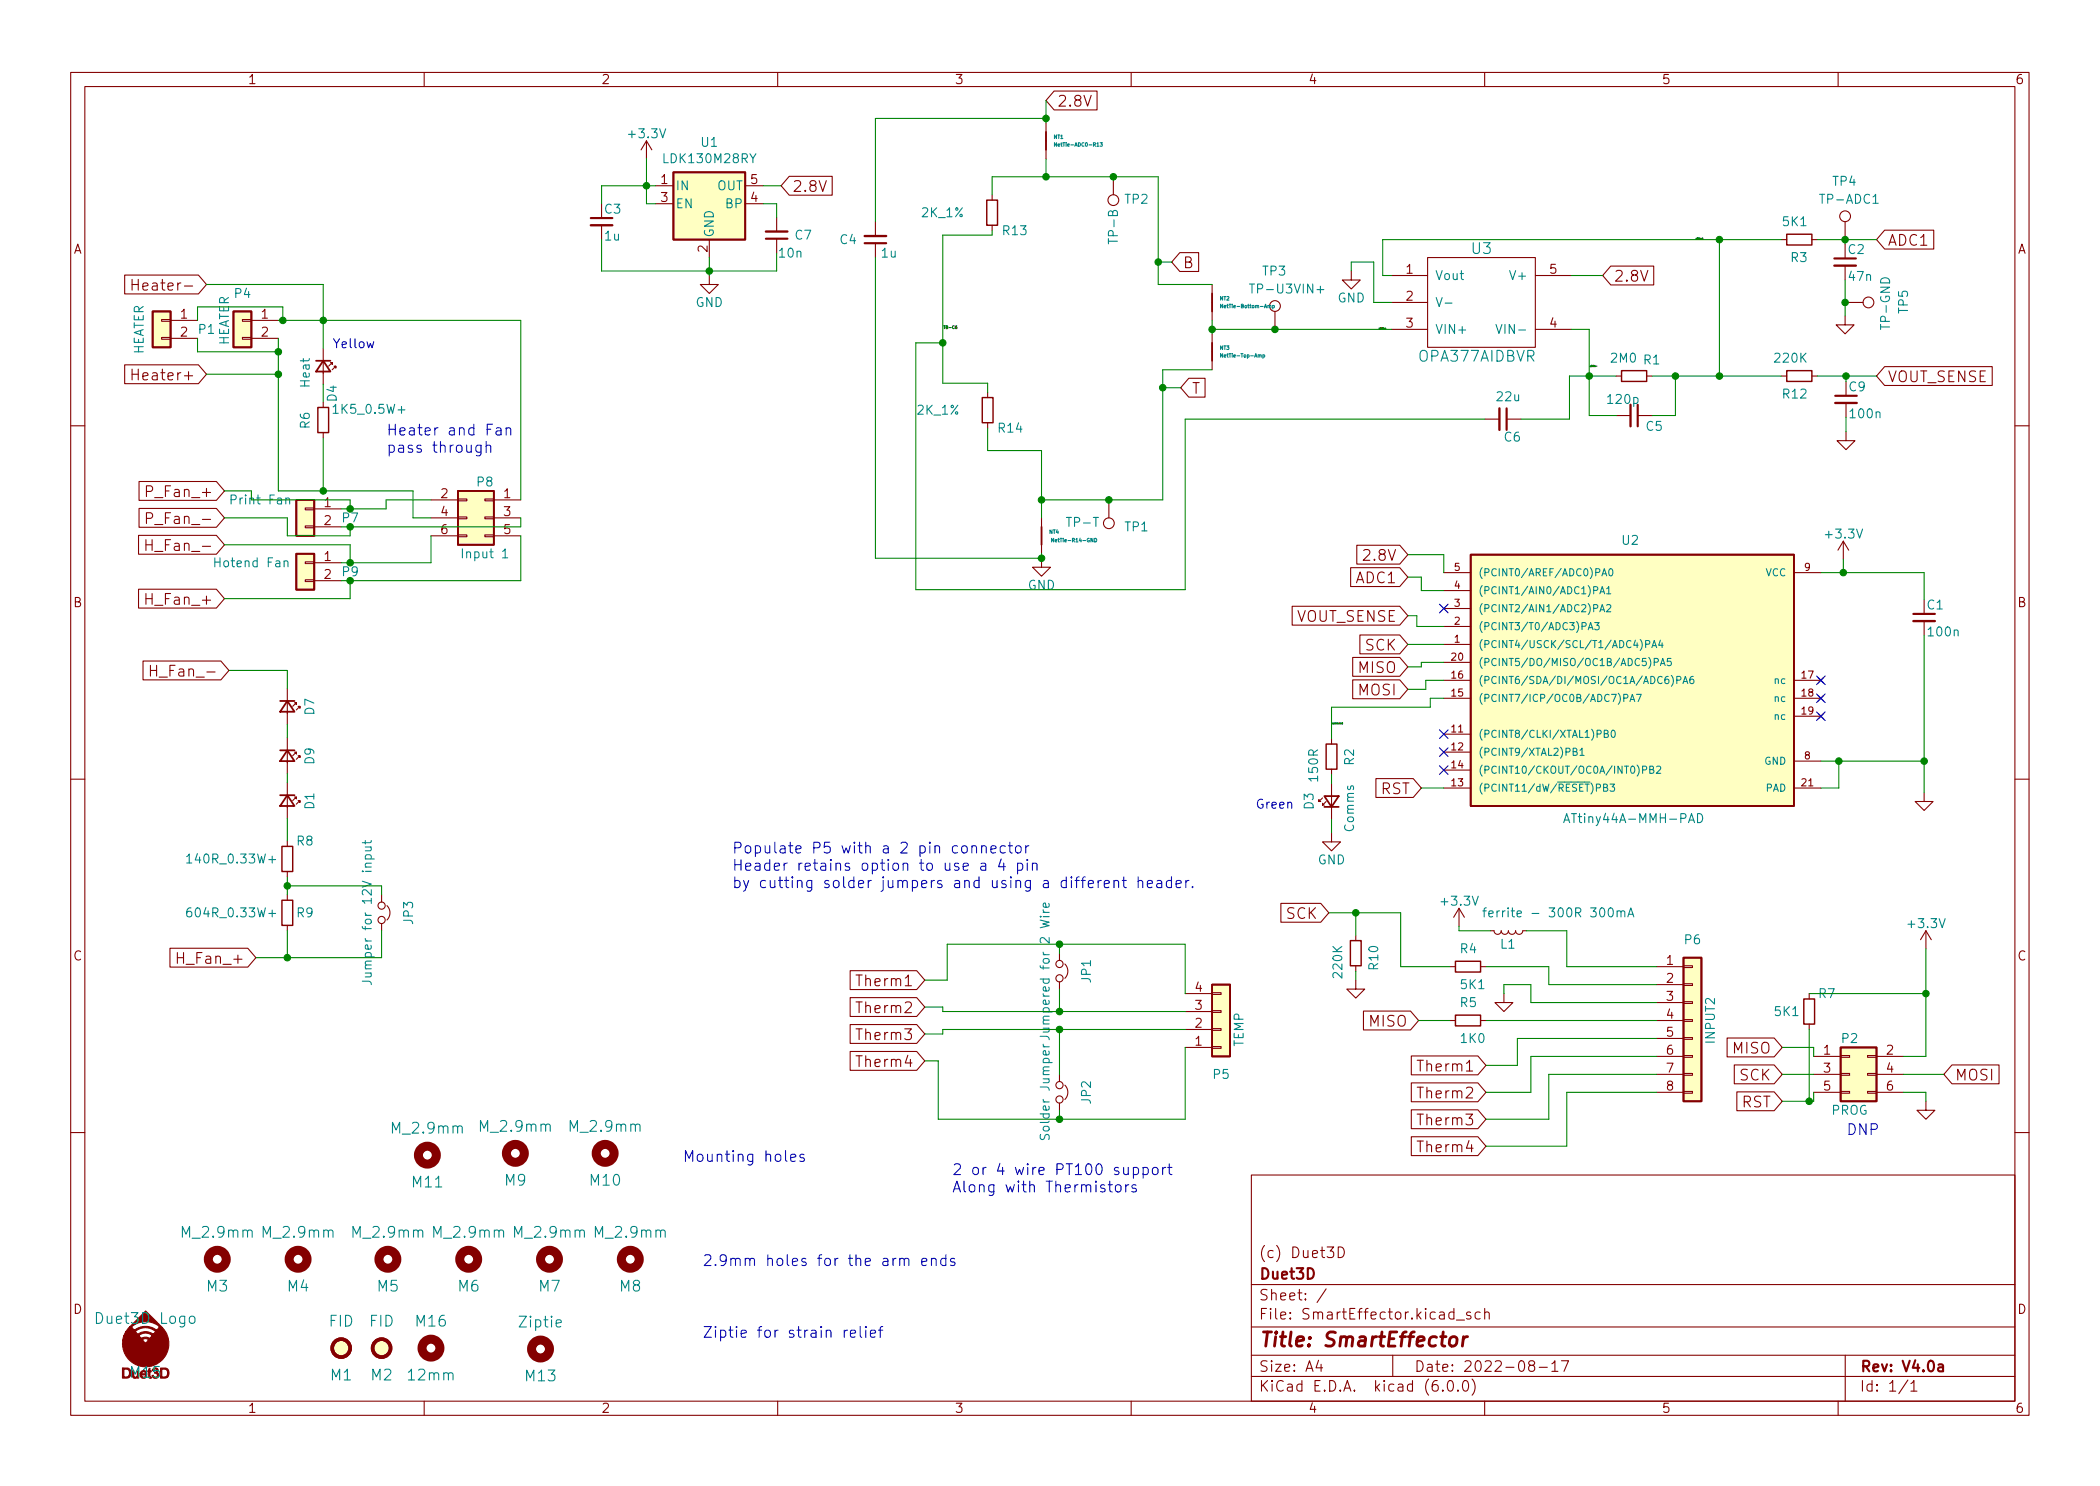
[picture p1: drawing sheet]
<svg xmlns="http://www.w3.org/2000/svg" width="297mm" height="210mm" viewBox="0 0 297 210" stroke-linecap="round" stroke-linejoin="round" font-family="sans-serif">
<g fill="none" stroke="#840000" stroke-width=".15">
<path d="M10 10.2h277v190.1h-277zM12 12.2h273v186.1h-273zM60 10.2v2M91.4 19.9l-.7 1.3M91.4 19.9v2.6M91.4 19.9l.8 1.3M110 10.2v2M148 17.4v5.1M149.1 12.9h6.1v2.7h-6.1l-1.1-1.4zM160 10.2v2M210 10.2v2M260 10.2v2"/>
<path d="M17.6 38.9h10.5l1.1 1.4-1.1 1.3h-10.5zM18.7 39.5v1.6M19.6 39.5v1.6M85.1 31.9v2M92.7 26.3h2.5M92.7 28.8h2.5M100.3 39v1.3h1.3l-1.3 1.2-1.2-1.2h1.2M100.3 33.9v2.5M105.4 26.3h2.5M105.4 28.8h2.5M109.9 30.7v2.1M109.9 33.8v2"/>
<path d="M111.6 24.9h6.1v2.7h-6.1l-1.1-1.3zM123.8 31.4v2M123.8 34.4v2M140.3 27.6v.7M140.3 31.9v.7M157.5 25v2.6M166.9 35.7h2.6v2.7h-2.6l-1.2-1.3zM191.1 38.3v1.3h1.3l-1.3 1.3-1.2-1.3h1.2M196.8 39h5.1M201.9 36.4h15.3v12.7h-15.3zM217.2 39h5M227.8 37.6h6.1v2.7h-6.1l-1.1-1.3z"/>
<path d="M252 33.9h.7M256.3 33.9h.7M261 31.4v2.5M261 37.6v2M266.6 32.6h6.9v2.6h-6.9l-1.2-1.3zM17.6 51.6h10.5l1.1 1.4-1.1 1.3h-10.5zM18.7 52.2v1.6M18.7 40.3h.9M18.7 53h.9M22.9 47.7h1.2v.3h-1.2zM22.9 45.2h1.2v.3h-1.2zM24.1 45.3h3.8"/>
<path d="M24.1 47.9h3.8M34.3 47.7h1.3v.3h-1.3zM34.3 45.2h1.3v.3h-1.3zM35.6 45.3h3.8M35.6 47.9h3.8M45.7 49.3v5.1M45.7 56.9v.8M46.7 51.3h.3v.3v-.3l-.5 .5M47.2 51.8h.3v.3v-.3l-.5 .5M139.7 55.5v.8M139.7 59.8v.8M168.1 53.5h2.4v2.7h-2.4l-1.1-1.3z"/>
<path d="M171.4 40.3v5M171.4 47.2v5.1M180.3 44.1v2.5M196.8 42.8h5.1M196.8 46.6h5.1M210.1 59.3h2M213.1 59.3h2M217.2 46.6h5M228.6 53.2h.8M228.6 58.8h2M231.6 58.8h2.1M232.9 53.2h.8"/>
<path d="M252 53.2h.7M256.3 53.2h.7M261 44.7v1.3h1.3l-1.3 1.2-1.3-1.2h1.3M261 42.8h2.5M261.1 57v2M266.6 51.9h15.2v2.6h-15.2l-1.2-1.3zM10 60.2h2M19.6 75.7h11l1.1 1.4-1.1 1.3h-11zM19.7 71.9h10.9l1.1 1.4-1.1 1.3h-10.9zM19.7 68.1h10.9l1.1 1.4-1.1 1.3h-10.9zM20.6 76.4v1.5M20.6 77.1h.9"/>
<path d="M20.7 73.3h.6a.41 .41 0 0 0 .3-.4 .41 .41 0 0 0-.3-.4h-.6v1.6M20.7 69.5h.6a.41 .41 0 0 0 .3-.4 .41 .41 0 0 0-.3-.4h-.6v1.6M43.2 74.4h1.2v.3h-1.2zM43.2 71.9h1.2v.2h-1.2zM43.2 79.5h1.2v.3h-1.2zM44.4 72h3.9M44.4 74.5h3.9M44.4 79.6h3.9M45.7 61.2v.8M61 70.7h3.8M61 73.3h3.8M61 75.8h3.8"/>
<path d="M64.8 75.7h1.2v.2h-1.2zM64.8 73.1h1.2v.3h-1.2zM64.8 70.6h1.2v.3h-1.2zM68.6 75.7h1.2v.2h-1.2zM68.6 73.1h1.2v.3h-1.2zM68.6 70.6h1.2v.3h-1.2zM69.8 70.7h3.9M69.8 73.3h3.9M69.8 75.8h3.9M147.3 79v1.3h1.3l-1.3 1.2-1.3-1.2h1.3M147.3 73.3v5.1M156.8 70.7v2.6"/>
<path d="M191.9 77.1h6.1l1.1 1.4-1.1 1.3h-6.1zM260.7 76.6l-.7 1.2M260.7 76.6v2.5M260.7 76.6l.8 1.2M261.1 61.1v1.3h1.3l-1.3 1.2-1.3-1.2h1.3M285 60.2h2M19.6 83.4h11l1.1 1.3-1.1 1.3h-11zM20.2 93.5h11l1.2 1.4-1.2 1.3h-11zM20.6 84v1.5M20.6 84.7h.9M21.3 94.1v1.6M21.3 94.9h.8"/>
<path d="M40.6 97.4v5.1M41.7 99.4h.2v.3v-.3l-.5 .5M42.2 99.9h.2v.3v-.3l-.5 .6M43.2 82h1.2v.3h-1.2zM44.4 82.2h3.9M182.8 85.8h15.2l1.1 1.3-1.1 1.4h-15.2zM191 80.3h7l1.1 1.4-1.1 1.3h-7zM191.3 96.2h6.7l1.1 1.3-1.1 1.4h-6.7zM191.3 93h6.7l1.1 1.4-1.1 1.3h-6.7zM192.4 89.8h5.6l1.1 1.4-1.1 1.3h-5.6zM204.2 91.2h3.8M204.2 98.8h3.8"/>
<path d="M204.2 96.3h3.8M204.2 88.6h3.8M204.2 93.7h3.8M204.2 86.1h3.8M204.2 83.6h3.8M204.2 81h3.8M253.7 98.8h3.9M253.7 96.3h3.9M253.7 81h3.9M257.2 95.9l.7 .7M257.2 98.4l.7 .8M257.9 95.9l-.7 .7"/>
<path d="M257.9 98.4l-.7 .8M272.2 87.9v2M10 110.2h2M40.6 104.4v5.1M40.6 110.7v5.1M40.6 119v.8M41.7 112.8h.2v.2v-.2l-.5 .5M41.7 106.4h.2v.3v-.3l-.5 .5M42.2 113.3h.2v.2v-.2l-.5 .5M42.2 106.9h.2v.3v-.3l-.5 .5M187.1 112.9l-.5 .5v-.2v.2h.2M187.6 113.4l-.5 .5v-.2v.2h.2"/>
<path d="M188.3 117.9v1.2h1.3l-1.3 1.3-1.2-1.3h1.2M188.3 104.5v.8M188.3 108.8v.8M188.3 110.9v5M194.6 110.2h5.3l1.1 1.3-1.1 1.3h-5.3zM204.2 111.5h3.8M204.2 103.9h3.8M204.2 106.4h3.8M204.2 109h3.8M253.7 111.5h3.9M253.7 101.3h3.9M253.7 107.7h3.9"/>
<path d="M257.2 101l.7 .7M257.9 101l-.7 .7M272.2 112.1v1.3h1.2l-1.2 1.3-1.3-1.3h1.3M285 110.2h2M24 134.2h11.1l1.1 1.3-1.1 1.3h-11.1zM25.1 134.8v1.5M25.1 135.5h.9M40.6 123.3v.8M40.6 126.6v.8M40.6 130.9v.8M54 126.6v1M54 130.7v1"/>
<path d="M54.7 128.1a1.44 1.44 0 0 1 0 2.1M120.3 137.3h9.4l1.1 1.4-1.1 1.3h-9.4zM149.9 134.9v1M149.9 138.9v1M150.6 136.4a1.44 1.44 0 0 1 0 2M181.2 127.8h5.6l1.2 1.4-1.2 1.3h-5.6zM191.8 138.7v1.2h1.2l-1.2 1.3-1.3-1.3h1.3M191.8 132.3v.8M191.8 136.6v.8M205.1 136.8h.8M206.4 128.5l-.8 1.3M206.4 128.5v2.6"/>
<path d="M206.4 128.5l.7 1.3M209.4 136.8h.8M210.8 131.7h.5a.51 .51 0 0 0 .5 .5 .51 .51 0 0 0 .5-.5 .51 .51 0 0 0 .6 .5 .51 .51 0 0 0 .5-.5 .51 .51 0 0 0 .5 .5 .51 .51 0 0 0 .5-.5 .51 .51 0 0 0 .5 .5 .51 .51 0 0 0 .5-.5h.5M234.3 136.8h3.8M234.3 139.3h3.8M238.1 139.2h1.3v.2h-1.3zM238.1 136.6h1.3v.3h-1.3zM272.4 131.7l-.7 1.3M272.4 131.7v2.5M272.4 131.7l.8 1.3M120.3 148.8h9.4l1.1 1.3-1.1 1.3h-9.4zM120.3 141.2h9.4l1.1 1.3-1.1 1.3h-9.4z"/>
<path d="M120.3 145h9.4l1.1 1.3-1.1 1.3h-9.4zM149.9 152v1M149.9 156.1v1M150.6 153.5a1.44 1.44 0 0 1 0 2.1M167.6 148.2h3.8M167.6 145.7h3.8M167.6 143.1h3.8M167.6 140.6h3.8M171.4 140.5h1.3v.2h-1.3zM171.4 143h1.3v.3h-1.3zM171.4 145.5h1.3v.3h-1.3zM171.4 148.1h1.3v.2h-1.3z"/>
<path d="M192.9 143.1h6.6l1.2 1.3-1.2 1.3h-6.6zM199.6 153.2h9.4l1.2 1.4-1.2 1.3h-9.4zM199.6 149.4h9.4l1.2 1.3-1.2 1.4h-9.4zM199.6 157h9.4l1.2 1.4-1.2 1.3h-9.4zM205.1 144.4h.8M209.4 144.4h.8M212.7 140.6v1.3h1.3l-1.3 1.2-1.2-1.2h1.2M234.3 144.4h3.8M234.3 149.5h3.8M234.3 152h3.8M234.3 154.6h3.8M234.3 141.9h3.8"/>
<path d="M234.3 146.9h3.8M238.1 154.4h1.3v.3h-1.3zM238.1 151.9h1.3v.2h-1.3zM238.1 149.3h1.3v.3h-1.3zM238.1 146.8h1.3v.3h-1.3zM238.1 144.3h1.3v.2h-1.3zM238.1 141.7h1.3v.3h-1.3zM244.3 146.9h6.7l1.1 1.3-1.1 1.3h-6.7zM245.3 150.7h5.7l1.1 1.3-1.1 1.3h-5.7zM245.7 154.5h5.3l1.1 1.3-1.1 1.4h-5.3zM255.9 140.6v.7M255.9 144.9v.8"/>
<path d="M256.5 149.5h3.8M256.5 152h3.8M256.5 154.6h3.8M260.3 154.4h1.3v.3h-1.3zM260.3 151.9h1.3v.2h-1.3zM260.3 149.3h1.3v.3h-1.3zM264.2 154.4h1.2v.3h-1.2zM264.2 151.9h1.2v.2h-1.2zM264.2 149.3h1.2v.3h-1.2zM265.4 149.5h3.8M265.4 152h3.8M265.4 154.6h3.8"/>
<path d="M272.4 155.8v1.3h1.3l-1.3 1.3-1.3-1.3h1.3M276.1 150.7h6.7v2.6h-6.7l-1.1-1.3zM10 160.2h2M177 166.3h108v32h-108zM189.3 176.4a.79 .79 0 0 1 .8 .5 .79 .79 0 0 1-.2 1h-.6zM199.6 160.8h9.4l1.2 1.4-1.2 1.3h-9.4zM285 160.2h2M60 198.3v2M110 198.3v2M160 198.3v2M177 194.8h108M177 191.8h108"/>
<path d="M177 187.8h108M177 181.8h108M186.5 192.5l-.4 1h1M186.9 193v1M187.6 182.4l-1.3 1.9M197 191.8v3M204.1 196.7v.1h-.1l.1-.1v.1M204.9 195.4a.36 .36 0 0 1 .6 .2 .77 .77 0 0 1-.4 1.2 1 1 0 0 1-.2-1.4zM206 186.8h1.1M206.2 196.7l.1 .1h-.1h-.1l.1-.1v.1M207.1 195.4a.36 .36 0 0 1 .5 .2 .77 .77 0 0 1-.4 1.2 1 1 0 0 1-.1-1.4zM208 185.7l-.4-.1-.2 .2 .1 .3 .5 .1 .1 .1-.1 .3h-.1h-.5"/>
<path d="M208.2 195.1a1.72 1.72 0 0 1 0 2.3M209.4 185.7l-.5-.1-.3 .3v.4l.2 .3h.1h.5M210 198.3v2M210 185.8a.37 .37 0 0 1 .6 0v.8M210 185.1v1.5M216.5 193.2l-.1-.1a.31 .31 0 0 1-.2-.3 .31 .31 0 0 1 .3-.3l.4 .1a.31 .31 0 0 1 .2 .3 .31 .31 0 0 1-.3 .3h-.3l-.3 .3 .1 .4 .2 .1h.4l.2-.3-.1-.4-.2-.1M217.7 193.5h1.2M219.5 193l.4-.5v1.5M219.5 194h.9M220.9 192.5h1l-.7 1.5M260 198.3v2M261 191.8v6.5"/>
<path d="M269.9 195.3l-1.3 1.9M270.3 195.8l.4-.5v1.5M270.3 196.8h.9"/>
<circle cx="157.5" cy="28.3" r=".76"/>
<circle cx="261" cy="30.6" r=".76"/>
<circle cx="180.3" cy="43.3" r=".76"/>
<circle cx="264.3" cy="42.8" r=".76"/>
<circle cx="156.8" cy="74" r=".76"/>
<circle cx="54" cy="130.2" r=".51"/>
<circle cx="54" cy="128.1" r=".51"/>
<circle cx="149.9" cy="138.4" r=".51"/>
<circle cx="149.9" cy="136.4" r=".51"/>
<circle cx="149.9" cy="153.5" r=".51"/>
<circle cx="149.9" cy="155.6" r=".51"/>
</g>
<path d="M83.6 30.9h3M108.3 33.8h3.1M122.3 34.4h3M259.5 36.6h3M213.1 57.8v3M231.6 57.3v3M259.6 56h3M270.6 86.9h3.1M274.2 193.1l.1-.1 .5 .1v.9M274.8 193.4l-.5 .1a.29 .29 0 0 0-.2 .2 .29 .29 0 0 0 .2 .3h.5" fill="none" stroke="#840000" stroke-width=".3"/>
<path d="M205.2 189.3a.52 .52 0 0 1 .5-.2 .52 .52 0 0 1 .4 .4l-.1 .6a.55 .55 0 0 1-.5 .4 .55 .55 0 0 1-.5-.4zM207 189.1l-.2 1.4M207.6 189.1a.59 .59 0 0 0-.6 .4" fill="none" stroke="#840000" stroke-width=".4"/>
<g fill="none" stroke="#840000" stroke-width="1.3">
<circle cx="30.7" cy="178.2" r="1.27"/>
<circle cx="42.2" cy="178.2" r="1.27"/>
<circle cx="54.9" cy="178.2" r="1.27"/>
<circle cx="60.5" cy="163.4" r="1.27"/>
<circle cx="66.3" cy="178.2" r="1.27"/>
<circle cx="72.9" cy="163.2" r="1.27"/>
<circle cx="77.7" cy="178.2" r="1.27"/>
<circle cx="85.6" cy="163.2" r="1.27"/>
<circle cx="89.2" cy="178.2" r="1.27"/>
<circle cx="61" cy="190.7" r="1.27"/>
<circle cx="76.5" cy="190.9" r="1.27"/>
</g>
<g fill="#ffffc2" stroke="#ffffc2" stroke-width=".14">
<path d="M95.2 24.4h10.2v9.5h-10.2z"/>
<path d="M64.8 69.5h5v7.6h-5z"/>
<path d="M41.9 70.7h2.5v5.1h-2.5z"/>
<path d="M41.9 78.4h2.5v5h-2.5z"/>
<path d="M260.3 148.2h5.1v7.6h-5.1z"/>
<path d="M208 78.5h45.7v35.5h-45.7z"/>
<path d="M33 44.1h2.6v5h-2.6z"/>
<path d="M21.6 44.1h2.5v5h-2.5z"/>
<path d="M238.1 135.5h2.6v20.3h-2.6z"/>
<path d="M171.4 139.3h2.6v10.2h-2.6z"/>
<circle cx="54" cy="190.7" r="1.27"/>
<circle cx="48.3" cy="190.7" r="1.27"/>
</g>
<g fill="none" stroke="#840000" stroke-width=".51">
<circle cx="48.3" cy="190.7" r="1.27"/>
<circle cx="54" cy="190.7" r="1.27"/>
</g>
<g fill="none" stroke="#008484" stroke-width=".15">
<path d="M149.4 20.2v.5l-.3-.5v.5M155.6 20.2h.3l-.1 .2h.1v.2h-.3M264.9 28.8h.8M172.9 50v.5l-.3-.5v.5M172.9 43v.6l-.3-.6v.6M176.7 40.2h.8M178.6 50.5h.3l-.1-.3h-.2v.5M179.6 43.3l.2-.1v.4M180 43.2l.3 .1-.1 .2h-.2M180 43.2v.5M186.3 41h1M203.1 42.1l.5 1.3 .4-1.3"/>
<path d="M204.4 42.9h1M211.6 45.9l.4 1.3 .4-1.3M40.2 79.5l.2-.1h.3v.8M40.4 70.6l.2-.1h.3l.1 .8M71.1 78l.4-.3v1.2M71.1 78.9h.7M149 76.2v.5l-.3-.5v.5M154.8 76.2a.26 .26 0 0 1 .3 .2 .26 .26 0 0 1-.3 .3zM223.8 88.6h.5l.1-.2-.1-.2-.5-.1v1M224.6 89.1l.4-1 .3 1M224.7 88.8h.5M225.4 86.1l.5-.1 .1-.1v-.3l-.6-.1v1.1"/>
<path d="M225.4 83.5h.5l.1-.2v-.2l-.6-.1v1M225.6 88.1h.6l-.3 .4 .2 .1v.4l-.1 .1-.4-.1M226.3 86.6l.3-1.1 .4 1.1M226.3 84l.3-1 .4 1M226.4 86.3h.5M226.4 83.7h.5M226.6 81.5l.3-1 .4 1M226.7 81.2h.5M227.3 85.6l.3-.1 .2 .3-.6 .8h.6M227.3 83.3l.3-.3v1M227.3 84h.5M227.6 80.6l.2-.1a.54 .54 0 0 1 .3 .5 .54 .54 0 0 1-.3 .5l-.2-.1v-.3z"/>
<path d="M229.7 98.8l.5-.1 .1-.1-.1-.3-.5-.1v1.1M230.6 99.3l.3-1.1 .3 1.1M230.6 99h.5M231.5 98.2h.6l-.4 1.1M232 90.5a1.17 1.17 0 0 1 0 1.5M232.8 91.2l.5-.1 .1-.1-.1-.3-.5-.1v1M233.2 93a1.17 1.17 0 0 1 0 1.6M233.6 91.6l.4-1 .3 1M233.7 91.3h.5M234 93.7l.5-.1 .1-.1-.1-.2-.5-.1v1M234.9 90.6l-.3 .7h.6M234.9 94.2l.3-1 .3 1"/>
<path d="M235 93.9h.4M235.1 91v.6M236 95.7l-.3 .1a.68 .68 0 0 0 0 .9l.3-.1 .1-.3-.2-.2h-.2l-.2 .2M236.4 93.2h-.5l-.1 .4h.2h.3l.1 .1v.4l-.2 .1-.4-.1M236.4 95.6a1.16 1.16 0 0 1 0 1.5M237.2 96.2h.5l.1-.2-.1-.2-.5-.1v1M238.1 96.7l.3-1 .3 1M238.1 96.4h.5M239.5 95.7l-.3 .1a.68 .68 0 0 0 0 .9l.3-.1 .1-.3-.2-.2h-.2l-.2 .2M51.7 119.8h.8M51.7 118.9v.5M52.4 119.8l.1 .2v.3l-.8 .1"/>
<path d="M52.5 118.9v.3h-.2h-1.1M221.2 116.4l.4-1.3 .4 1.3M221.3 116h.6M222.5 106.3h.5l.1-.1-.1-.2-.5-.1v1h.4l.2-.1v-.3l-.2-.2M223.5 106.2l.3-.3v1M223.5 106.9h.6M225.9 103.9l.5-.1 .1-.1-.1-.3-.5-.1v1M226.9 103.8h.5l.1-.2-.1-.2-.5-.1v1h.4l.2-.1v-.2l-.2-.2M227.7 110.9h.7l-.4 .4 .3 .1v.5l-.1 .1-.5-.1M228 103.4l.1-.1a.54 .54 0 0 1 .4 .5 .54 .54 0 0 1-.4 .5l-.1-.1-.1-.2zM232.3 108.9h.5l.1-.2v-.2l-.6-.1v1M233.4 108.9l.4-.1 .1-.1-.1-.2-.4-.1v1h.3l.2-.1v-.2l-.2-.2"/>
<path d="M234.3 108.5l.4-.1 .2 .3-.6 .7h.6M240.1 115.1a.64 .64 0 0 1 .7 .7 .64 .64 0 0 1-.7 .6zM26.4 121.2l.4-.4v1.3M26.4 122.1h.7M27 128.5a.5 .5 0 0 0-.6 .5v.5l.1 .2h.4l.2-.1v-.4l-.1-.2-.3-.1-.3 .3M38 121.6h1M38 129.2h1M51.2 138.8h1a.41 .41 0 0 1 .3 .5M51.7 121.5v-.3l.2-.3h.4l.2 .1v.5M147.6 128.7v.3l.2 .1M147.6 129.1h.8M148.3 127.8l.1 .4-.2 .2-.6-.1v-.5h.3l.1 .6"/>
<path d="M209.8 128.9h.4M210.2 128.5h-.2l-.1 .1v1.1M210.6 129.3l.6-.1-.1-.3h-.3l-.2 .2 .1 .6h.4M228.7 129l.2-.1h.3l.1 .8M229.3 129.1l.2-.2h.3v.8M230.3 129.7l.4-1.2 .4 1.2M230.4 129.4h.6M147.1 146.6h.9a.41 .41 0 0 1 .4 .5M147.6 147.7v.3l.2 .1M147.6 148.1h.8M26.9 186.4a.41 .41 0 0 1 .4-.2 .41 .41 0 0 1 .3 .3v.5a.41 .41 0 0 1-.4 .3 .41 .41 0 0 1-.4-.3z"/>
</g>
<path d="M83.6 31.9h3M108.3 32.8h3.1M122.3 33.4h3M259.5 37.6h3M212.1 57.8v3M230.6 57.3v3M259.6 57h3M270.6 87.9h3.1" fill="none" stroke="#840000" stroke-width=".33"/>
<g fill="none" stroke="#840000" stroke-width=".25">
<path d="M148 18.7v2.5M95.2 24.4h10.2v9.5h-10.2zM21.6 44.1h2.5v5h-2.5zM33 44.1h2.6v5h-2.6zM44.7 51h2M45.7 51l1 1.6h-2zM171.4 41.5v2.6M171.4 48.5v2.5M41.9 70.7h2.5v5.1h-2.5zM41.9 78.4h2.5v5h-2.5zM64.8 69.5h5v7.6h-5zM147.3 74.5v2.6"/>
<path d="M208 78.5h45.7v35.5h-45.7zM39.6 99.2h2.1M40.6 99.2l1.1 1.5h-2.1zM39.6 112.5h2.1M39.6 106.2h2.1M40.6 112.5l1.1 1.5h-2.1zM40.6 106.2l1.1 1.5h-2.1zM187.3 112.6h2.1l-1.1 1.6zM187.3 114.2h2.1M171.4 139.3h2.6v10.2h-2.6zM238.1 135.5h2.6v20.3h-2.6zM260.3 148.2h5.1v7.6h-5.1z"/>
</g>
<g fill="none" stroke="#840000" stroke-width=".2">
<path d="M139.6 28.3h1.5v3.6h-1.5zM252.7 33.1h3.6v1.6h-3.6zM45 57.7h1.5v3.5h-1.5zM138.9 56.3h1.6v3.5h-1.6zM229.4 52.4h3.5v1.6h-3.5zM252.7 52.4h3.6v1.6h-3.6zM39.9 119.8h1.5v3.5h-1.5zM187.6 105.3h1.5v3.5h-1.5zM39.9 127.4h1.5v3.5h-1.5zM191 133.1h1.5v3.5h-1.5zM205.9 136h3.5v1.5h-3.5zM205.9 143.6h3.5v1.6h-3.5z"/>
<path d="M255.1 141.3h1.6v3.6h-1.6z"/>
</g>
<g fill="#840000" stroke="#840000" stroke-width=".15">
<path d="M22.7 193.6h.7l.3 .1 .2 .3v.4a.63 .63 0 0 1-.5 .6h-.7v-.2h.8l.2-.4v-.4l-.3-.3h-.5v1.1h-.2z"/>
<path d="M17.3 193.5l.9 .1 .3 .3v.6a.52 .52 0 0 1-.5 .5h-.7v-.2l.9-.1 .1-.2v-.5l-.2-.3h-.6v1.1h-.2z"/>
<path d="M18.2 187.9l.1-.1h.3l.4 .4 .9-.4 1-.1 .6 .2 .7 .3 .4-.4-.1-.2-.9-.4-.7-.2-1.3 .2-1 .6h-.3l2.3-2.3 2.6 2.6a3 3 0 0 1 .7 1.7v.8l-.3 .7a3.3 3.3 0 0 1-2.8 2.1h-.5a3.5 3.5 0 0 1-1.9-.8l-.3-.4a3.2 3.2 0 0 1-.7-2.6h2.8l.4 .5 .4-.5-.2-.2h-.4l-.3 .2h-2.7v-.2l.1-.4h2.2l.3 .4 .4-.2h.4l.4 .2 .3-.4a1.47 1.47 0 0 0-1.9 0h-2.1l.3-.6h1.4l.3 .4 .6-.3 .6-.1 1 .4 .3-.4a2.17 2.17 0 0 0-2.9 0h-1.3z"/>
</g>
<path d="M240.8 33.7h.1M240.8 33.6l.1 .3M135.3 46.1l-.2 .1v.2l.2 .1v-.2h-.2M195.9 46.5h.1M196 46.4v.2M225.7 51.8h.2M189.6 102.4l.1-.1h-.1l.1 .1M189.9 102.3h-.1l.1 .1M189.9 102.2v.2" fill="none" stroke="#000" stroke-width=".15"/>
<g fill="none" stroke="#0000c2" stroke-width=".15">
<path d="M51.9 48.4l.2 .8 .3-.6 .2 .6 .3-.8M68 63v1.2a.41 .41 0 0 1-.6 .2M68 63.1l-.4-.1-.3 .3v.4l.2 .2 .1 .1 .4-.1M68.8 63.1a.38 .38 0 0 1 .6 .1v.8M68.8 62.5v1.5M70.2 60.6l.2-.1 .4 .1 .1 .9M70.9 60.9l-.5 .1a.3 .3 0 0 0-.3 .3 .3 .3 0 0 0 .3 .2h.5M71.6 60.7a.38 .38 0 0 1 .6 0v.8M71.6 60.5v1M137.5 119.8a.38 .38 0 0 1 .6 .1v.8M137.5 119.7v1M138.9 119.8a.38 .38 0 0 1 .6 .1v.8"/>
<path d="M138.9 119.7v1M142.2 119.7h-.4l-.3 .3v.4l.1 .2 .2 .1 .4-.1M142.6 119.7h.6M142.8 119.2v1.3l.1 .1 .3 .1M143.8 119.7a.41 .41 0 0 1 .6 .3v.4a.41 .41 0 0 1-.4 .3 .41 .41 0 0 1-.4-.3v-.4zM145.1 119.7v1M145.5 119.7h-.3l-.1 .3M138.8 122.2l.1-.1 .5 .1v.9M139.4 122.5l-.5 .1a.3 .3 0 0 0-.2 .2 .3 .3 0 0 0 .2 .3h.5M140.2 120.2l.7-.2-.1-.3h-.4l-.2 .2v.7l.2 .1 .4-.1M141.6 121.5l-.4 1.1h1M142 122.1v1"/>
<path d="M143.9 122.2l.5-.1 .3 .3v.4l-.2 .3h-.1h-.5M143.9 122.1v1.5M145.3 121.6l-.1 .1 .1 .1 .1-.1-.1-.1v.2M145.3 122.1v1M146 122.3a.38 .38 0 0 1 .7 0v.8M146 122.1v1M155.3 124.6v1M155.8 124.6h-.3l-.2 .3M156.2 125.1l.7-.2-.1-.3h-.4l-.2 .2 .1 .7 .1 .1 .4-.1M157.6 124.7a.38 .38 0 0 1 .6 .1v.8M157.6 124.6v1M158.7 124.6h.6"/>
<path d="M159 124.1v1.3v.1l.3 .1M161 124.7a.38 .38 0 0 1 .6 .1v.8M161 124.1v1.5M162.3 125.1l.7-.2-.1-.3h-.4l-.2 .2 .1 .7 .1 .1 .4-.1M163.7 124.6h.1h.5v1M164.3 124.9l-.5 .1a.3 .3 0 0 0-.2 .3 .3 .3 0 0 0 .2 .3l.5-.1M165.7 124.6h-.4l-.3 .3v.4l.1 .2 .2 .1 .4-.1M165.7 124.1v1.5M166.4 125.1l.7-.2-.1-.3h-.4l-.2 .2v.7l.2 .1 .4-.1M167.7 124.6v1M168.2 124.6h-.3l-.2 .3M168.7 125.4l.1 .1-.1 .1-.1-.1 .1-.1v.2"/>
<path d="M111.8 163.8l.8-.1-.1-.3-.4-.1-.3 .2 .1 .8h.2h.4M113.7 163.4l-.3-.1-.3 .2 .1 .2 .5 .2 .1 .1-.1 .3h-.1h-.5M127.9 178.3l.2-.3 .4 .1 .1 1M130.4 178.6l.7-.2-.1-.3-.4-.1-.2 .3 .1 .7 .1 .1 .4-.1M131.8 178.2a.38 .38 0 0 1 .6 .1v.8M131.8 178v1.1M133.8 178.1l-.4-.1-.3 .3v.5l.1 .2 .2 .1 .4-.1M133.8 177.5v1.6M135 178.1l-.3-.1-.3 .3 .1 .2 .5 .1 .1 .2-.1 .2-.1 .1-.5-.1M156.8 167.6h.5M157 167.1v1.3v.2h.3M157.9 167.7a.41 .41 0 0 1 .7 .2v.5a.41 .41 0 0 1-.4 .3 .41 .41 0 0 1-.4-.3v-.5z"/>
<path d="M159.2 167.6v1M159.7 167.6l-.3 .1-.2 .2M160.3 165.2h.4l.3 .3v.4l-.1 .2-.2 .1-.4-.1M160.3 165.2v1.5M160.7 167.7l-.4-.1-.2 .2 .1 .3 .5 .1v.2v.2h-.2h-.4M161.7 165.2h.4l.3 .3v.4l-.1 .2-.2 .1-.4-.1M161.7 165.2v1.5M163.1 165.3a.41 .41 0 0 1 .4-.1 .41 .41 0 0 1 .3 .3v.4a.41 .41 0 0 1-.4 .3 .41 .41 0 0 1-.4-.3zM164.5 165.2v1M164.9 165.2h-.3l-.1 .3M165.2 165.2h.6M165.4 164.7v1.3l.1 .1 .3 .1"/>
<path d="M119.4 188.2v1M119.9 188.2l-.3 .1-.2 .2M120.3 188.7l.7-.1-.1-.3-.4-.1-.2 .2 .1 .7 .1 .1 .4-.1M121.7 187.7v1.3l.2 .2M122.5 187.7l-.1 .1h.1v-.1v.1M122.5 188.2v1M123.1 188.7l.7-.1v-.3l-.5-.1-.2 .2 .1 .7 .1 .1 .5-.1M124.3 188.2h.6M124.9 187.7l-.3 .1-.1 .1v1.3"/>
</g>
<g fill="none" stroke="#008400" stroke-width=".15">
<path d="M148 16.8h-24.2v14.6M148 14.2v3.2M85.1 33.9v4.4h24.8v-2.5M91.4 22.5v6.3h1.3M92.7 26.3h-7.6v2.5M100.3 36.4v2.6M107.9 28.8h2v1.9M107.9 26.3h2.6M123.8 36.4v42.6h23.5v-.6M140.3 32.6v.7h-7v20.9h6.4v1.3M140.3 27.6v-2.6h23.5v15.3h7.6M148 22.5v2.5"/>
<path d="M163.8 37.1h1.9M191.1 38.3v-1.2h3.2v5.7h2.5M222.2 39h4.5M243.2 33.9v19.3M252 33.9h-56.4v5.1h1.2M257 33.9h8.4M261 33.9v.6M261 39.6v5.1M27.9 45.3v-1.9h12.1v1.9M27.9 47.9v1.9h11.5M29.2 40.3h16.5v9M29.2 53h10.2"/>
<path d="M39.4 45.3h34.3v25.4M39.4 47.9v21.6h19v3.8h2.6M45.7 54.4v2.5M133.3 48.5h-3.8v34.9h38.1v-24.1h42.5M164.5 54.9h2.5M171.4 52.3h-6.9v18.4h-17.2M171.4 46.6h25.4M171.4 45.3v1.9M222.2 46.6h2.6v12.2h3.8M228.6 53.2h-6.6v6.1h-6.9M233.7 53.2h18.3M237 53.2v5.6h-3.3"/>
<path d="M257 53.2h8.4M261.1 53.2v.8M261.1 59v2.1M31.7 69.5h3.9v1.2h13.9v1.3M31.7 73.3h8.9v2.5h8.9v-1.3M31.7 77.1h17.8v2.5M45.7 62v7.5M61 70.7h-6.4v1.3h-6.3M61 75.8v3.8h-12.7M73.7 73.3v1.2h-25.4M73.7 75.8v6.4h-24.2v2.5h-17.8M139.7 60.6v3.1h7.6v9.6"/>
<path d="M199.1 78.5h5.1v2.5M260.7 79.1v1.9M32.4 94.9h8.2v2.5M199.1 81.7h1.9v1.9h3.2M199.1 87.1h1.3v1.5h3.8M199.1 91.2h5.1M204.2 98.8h-1.9v1.3h-14v4.4M204.2 93.7h-3.2v.7h-1.9M204.2 96.3h-2.5v1.2h-2.6M257.6 81h14.6v3.8M272.2 89.9v22.2M40.6 102.5v1.9"/>
<path d="M40.6 109.5v1.2M40.6 115.8v3.2M188.3 109.6v1.3M188.3 115.9v2M201 111.5h3.2M257.6 107.7h14.6M260.1 107.7v3.8h-2.5M40.6 125.3h13.4v1.3M40.6 124.1v2.5M40.6 131.7v3.8M54 131.7v3.8h-17.8M130.8 138.7h3.2v-5.1h33.6v7"/>
<path d="M149.9 133.6v1.3M149.9 139.9v3.2M188 129.2h10.1v7.6h7M191.8 129.2v3.1M191.8 137.4v1.3M206.4 131.1v.6h4.4M210.2 136.8h8.9v2.5h15.2M215.9 131.7h5.7v5.1h12.7M272.4 134.2v15.3h-3.2M130.8 142.5h2.5v.6h34.3M149.9 145.7v6.3M149.9 157.1v1.3"/>
<path d="M167.6 145.7h-34.3v.6h-2.5M167.6 148.2v10.2h-34.9v-8.3h-1.9M200.7 144.4h4.4M210.2 144.4h24.1M212.7 140.6v-1.3h3.8v2.6h17.8M234.3 152h-15.2v6.4h-8.9M234.3 149.5h-17.8v5.1h-6.3M234.3 154.6h-12.7v7.6h-11.4M234.3 146.9h-19.7v3.8h-4.4M252.1 152h4.4M252.1 148.2h4.4v1.3M255.9 140.6h16.5"/>
<path d="M255.9 145.7v10.1M256.5 154.6v1.2h-4.4M269.2 152h5.8M269.2 154.6h3.2v1.2"/>
</g>
<g fill="none" stroke="#000084" stroke-width=".15">
<path d="M203.6 85.5l1.2 1.2M204.8 85.5l-1.2 1.2M256.9 95.7l1.3 1.2M256.9 98.2l1.3 1.2M258.2 95.7l-1.3 1.2M258.2 98.2l-1.3 1.2M203.6 105.8l1.2 1.2M203.6 108.4l1.2 1.2M203.6 103.3l1.2 1.2M204.8 105.8l-1.2 1.2M204.8 108.4l-1.2 1.2M204.8 103.3l-1.2 1.2"/>
<path d="M256.9 100.7l1.3 1.2M258.2 100.7l-1.3 1.2"/>
</g>
<g fill="#008400" stroke="#008400" stroke-width=".15">
<circle cx="40.6" cy="125.3" r=".46"/>
<circle cx="40.6" cy="135.5" r=".46"/>
<circle cx="39.4" cy="53" r=".46"/>
<circle cx="39.4" cy="49.8" r=".46"/>
<circle cx="40" cy="45.3" r=".46"/>
<circle cx="45.7" cy="45.3" r=".46"/>
<circle cx="100.3" cy="38.3" r=".46"/>
<circle cx="49.5" cy="74.5" r=".46"/>
<circle cx="49.5" cy="72" r=".46"/>
<circle cx="91.4" cy="26.3" r=".46"/>
<circle cx="147.3" cy="79" r=".46"/>
<circle cx="149.9" cy="133.6" r=".46"/>
<circle cx="149.9" cy="158.4" r=".46"/>
<circle cx="149.9" cy="145.7" r=".46"/>
<circle cx="149.9" cy="143.1" r=".46"/>
<circle cx="49.5" cy="79.6" r=".46"/>
<circle cx="49.5" cy="82.2" r=".46"/>
<circle cx="45.7" cy="69.5" r=".46"/>
<circle cx="171.4" cy="46.6" r=".46"/>
<circle cx="164.5" cy="54.9" r=".46"/>
<circle cx="147.3" cy="70.7" r=".46"/>
<circle cx="156.8" cy="70.7" r=".46"/>
<circle cx="163.8" cy="37.1" r=".46"/>
<circle cx="180.3" cy="46.6" r=".46"/>
<circle cx="133.3" cy="48.5" r=".46"/>
<circle cx="148" cy="25" r=".46"/>
<circle cx="157.5" cy="25" r=".46"/>
<circle cx="148" cy="16.8" r=".46"/>
<circle cx="272.4" cy="140.6" r=".46"/>
<circle cx="255.9" cy="155.8" r=".46"/>
<circle cx="272.2" cy="107.7" r=".46"/>
<circle cx="243.2" cy="33.9" r=".46"/>
<circle cx="261" cy="33.9" r=".46"/>
<circle cx="260.1" cy="107.7" r=".46"/>
<circle cx="260.7" cy="81" r=".46"/>
<circle cx="261.1" cy="53.2" r=".46"/>
<circle cx="261" cy="42.8" r=".46"/>
<circle cx="243.2" cy="53.2" r=".46"/>
<circle cx="237" cy="53.2" r=".46"/>
<circle cx="224.8" cy="53.2" r=".46"/>
<circle cx="191.8" cy="129.2" r=".46"/>
</g>
<text font-size="2.8" fill="#840000" x="178" y="190.6">Title: SmartEffector</text>
<g font-size="2.1" fill="#840000">
<text x="149.5" y="15.1">2.8V</text>
<text x="112" y="27.2">2.8V</text>
<text x="267" y="34.8">ADC1</text>
<text x="20.4" y="41.1">Heater-</text>
<text x="167.3" y="37.9">B</text>
<text x="228.2" y="39.9">2.8V</text>
<text x="19.8" y="53.8">Heater+</text>
<text x="168.5" y="55.7">T</text>
<text x="267" y="54.1">VOUT_SENSE</text>
<text x="21.4" y="70.3">P_Fan_+</text>
<text x="21.9" y="78">H_Fan_-</text>
<text x="22" y="74.1">P_Fan_-</text>
<text x="191.8" y="82.5">ADC1</text>
<text x="193.2" y="79.4">2.8V</text>
<text x="21.3" y="85.6">H_Fan_+</text>
<text x="183.3" y="88">VOUT_SENSE</text>
<text x="22.5" y="95.7">H_Fan_-</text>
<text x="192.2" y="95.2">MISO</text>
<text x="193.1" y="92.1">SCK</text>
<text x="192.2" y="98.4">MOSI</text>
<text x="195.3" y="112.4">RST</text>
<text x="182" y="130">SCK</text>
<text x="25.8" y="136.4">H_Fan_+</text>
<text x="121.6" y="143.4">Therm2</text>
<text x="121.6" y="139.5">Therm1</text>
<text x="121.6" y="147.2">Therm3</text>
<text x="193.7" y="145.3">MISO</text>
<text x="245.1" y="149.1">MISO</text>
<text x="121.6" y="151">Therm4</text>
<text x="201" y="155.4">Therm2</text>
<text x="201" y="151.6">Therm1</text>
<text x="246.1" y="152.9">SCK</text>
<text x="276.5" y="152.9">MOSI</text>
<text x="201" y="159.2">Therm3</text>
<text x="246.3" y="156.7">RST</text>
<text x="201" y="163">Therm4</text>
<text x="178" y="178">(c) Duet3D</text>
<text x="178" y="184">Sheet: /</text>
<text x="178" y="181">Duet3D</text>
<text x="178" y="186.7">File: SmartEffector.kicad_sch</text>
<text x="178" y="196.9">KiCad E.D.A. kicad (6.0.0)</text>
<text x="178" y="194.1">Size: A4</text>
<text x="200" y="194.1">Date: 2022-08-17</text>
<text x="263" y="194.1">Rev: V4.0a</text>
<text x="263" y="196.9">Id: 1/1</text>
</g>
<g font-size="2.1" fill="#008484">
<text x="208.2" y="35.9">U3</text>
<text x="200.8" y="51.2">OPA377AIDBVR</text>
<text x="55.6" y="160.4">M_2.9mm</text>
<text x="68.1" y="160.1">M_2.9mm</text>
<text x="80.8" y="160.1">M_2.9mm</text>
<text x="71.4" y="167.8">M9</text>
<text x="83.5" y="167.8">M10</text>
<text x="58.4" y="168">M11</text>
<text x="25.9" y="175.1">M_2.9mm</text>
<text x="37.3" y="175.1">M_2.9mm</text>
<text x="50" y="175.1">M_2.9mm</text>
<text x="61.5" y="175.1">M_2.9mm</text>
<text x="72.9" y="175.1">M_2.9mm</text>
<text x="84.3" y="175.1">M_2.9mm</text>
<text x="29.3" y="182.7">M3</text>
<text x="40.7" y="182.7">M4</text>
<text x="53.4" y="182.7">M5</text>
<text x="64.8" y="182.7">M6</text>
<text x="76.2" y="182.7">M7</text>
<text x="87.7" y="182.7">M8</text>
<text x="14" y="187.3">Duet3D Logo</text>
<text x="46.6" y="187.7">FID</text>
<text x="52.3" y="187.7">FID</text>
<text x="58.9" y="187.7">M16</text>
<text x="73.6" y="187.8">Ziptie</text>
<text x="18.5" y="194.9">M15</text>
<text x="46.8" y="195.3">M1</text>
<text x="52.5" y="195.3">M2</text>
<text x="57.9" y="195.3">12mm</text>
<text x="74.4" y="195.4">M13</text>
</g>
<g font-size="2.1" fill="#0000c2">
<text x="54.6" y="61.6">Heater and Fan</text>
<text x="54.6" y="64.1">pass through</text>
<text x="103.5" y="120.8">Populate P5 with a 2 pin connector</text>
<text x="103.5" y="123.2">Header retains option to use a 4 pin</text>
<text x="103.5" y="125.7">by cutting solder jumpers and using a different header.</text>
<text x="261.1" y="160.6">DNP</text>
<text x="96.5" y="164.4">Mounting holes</text>
<text x="134.6" y="166.3">2 or 4 wire PT100 support</text>
<text x="134.6" y="168.7">Along with Thermistors</text>
<text x="99.3" y="179.1">2.9mm holes for the arm ends</text>
<text x="99.3" y="189.3">Ziptie for strain relief</text>
</g>
<g font-size="1.8" fill="#840000">
<text x="35" y="11.9">1</text>
<text x="85" y="11.9">2</text>
<text x="135" y="11.9">3</text>
<text x="185" y="11.9">4</text>
<text x="235" y="11.9">5</text>
<text x="285" y="11.9">6</text>
<text x="93.5" y="26">1</text>
<text x="93.5" y="28.6">3</text>
<text x="106.2" y="28.6">4</text>
<text x="106.2" y="26">5</text>
<text x="10.3" y="35.9">A</text>
<text x="100.1" y="35.7" transform="rotate(-90 100.1 35.7)">2</text>
<text x="285.3" y="35.9">A</text>
<text x="198.9" y="38.7">1</text>
<text x="219.2" y="38.7">5</text>
<text x="25.5" y="45.1">1</text>
<text x="25.5" y="47.6">2</text>
<text x="37" y="45.1">1</text>
<text x="37" y="47.6">2</text>
<text x="198.9" y="42.5">2</text>
<text x="198.9" y="46.3">3</text>
<text x="219.2" y="46.3">4</text>
<text x="45.9" y="71.7">1</text>
<text x="62.4" y="70.5">2</text>
<text x="71.3" y="70.5">1</text>
<text x="45.9" y="74.3">2</text>
<text x="62.4" y="73">4</text>
<text x="62.4" y="75.6">6</text>
<text x="71.3" y="73">3</text>
<text x="71.3" y="75.6">5</text>
<text x="45.9" y="79.4">1</text>
<text x="45.9" y="81.9">2</text>
<text x="10.3" y="85.9">B</text>
<text x="285.3" y="85.9">B</text>
<text x="10.3" y="135.9">C</text>
<text x="235.7" y="136.5">1</text>
<text x="285.3" y="135.9">C</text>
<text x="169.1" y="142.9">3</text>
<text x="169.1" y="140.3">4</text>
<text x="235.7" y="139.1">2</text>
<text x="235.7" y="141.6">3</text>
<text x="169.1" y="147.9">1</text>
<text x="169.1" y="145.4">2</text>
<text x="235.7" y="144.1">4</text>
<text x="235.7" y="146.7">5</text>
<text x="235.7" y="149.2">6</text>
<text x="258" y="149.2">1</text>
<text x="266.8" y="149.2">2</text>
<text x="235.7" y="151.8">7</text>
<text x="235.7" y="154.3">8</text>
<text x="258" y="151.8">3</text>
<text x="258" y="154.3">5</text>
<text x="266.8" y="151.8">4</text>
<text x="266.8" y="154.3">6</text>
<text x="10.3" y="185.9">D</text>
<text x="285.3" y="185.9">D</text>
<text x="35" y="199.9">1</text>
<text x="85" y="199.9">2</text>
<text x="135" y="199.9">3</text>
<text x="185" y="199.9">4</text>
<text x="235" y="199.9">5</text>
<text x="285" y="199.9">6</text>
</g>
<g font-size="1.8" fill="#008484">
<text x="89.1" y="19.6">+3.3V</text>
<text x="94.1" y="23.1">LDK130M28RY</text>
<text x="99.2" y="20.8">U1</text>
<text x="95.5" y="26.9">IN</text>
<text x="95.5" y="29.5">EN</text>
<text x="101.4" y="26.9">OUT</text>
<text x="102.7" y="29.5">BP</text>
<text x="159.1" y="28.8">TP2</text>
<text x="257.7" y="28.8">TP-ADC1</text>
<text x="259.3" y="26.3">TP4</text>
<text x="85.5" y="30.2">C3</text>
<text x="85.6" y="34">1u</text>
<text x="101" y="33.6" transform="rotate(-90 101 33.6)">GND</text>
<text x="112.5" y="33.9">C7</text>
<text x="118.8" y="34.5">C4</text>
<text x="130.4" y="30.7">2K_1%</text>
<text x="141.9" y="33.3">R13</text>
<text x="158.1" y="34.1" transform="rotate(-90 158.1 34.1)">TP-B</text>
<text x="252.2" y="32">5K1</text>
<text x="261.4" y="35.9">C2</text>
<text x="110.3" y="36.4">10n</text>
<text x="124.7" y="36.4">1u</text>
<text x="177.5" y="41.5">TP-U3VIN+</text>
<text x="178.6" y="39">TP3</text>
<text x="202.9" y="39.6">Vout</text>
<text x="213.9" y="39.6">V+</text>
<text x="253.3" y="37.1">R3</text>
<text x="261.6" y="39.7">47n</text>
<text x="28.1" y="47.2">P1</text>
<text x="33.2" y="42.2">P4</text>
<text x="98.4" y="43.4">GND</text>
<text x="189.2" y="42.8">GND</text>
<text x="202.9" y="47.2">VIN+</text>
<text x="212.6" y="47.2">VIN-</text>
<text x="267.3" y="46.3" transform="rotate(-90 267.3 46.3)">TP-GND</text>
<text x="269.9" y="44.3" transform="rotate(-90 269.9 44.3)">TP5</text>
<text x="20.3" y="50.2" transform="rotate(-90 20.3 50.2)">HEATER</text>
<text x="32.4" y="49" transform="rotate(-90 32.4 49)">HEATER</text>
<text x="227.9" y="51.3">2M0 R1</text>
<text x="251.1" y="51.3">220K</text>
<text x="43.8" y="54.7" transform="rotate(-90 43.8 54.7)">Heat</text>
<text x="47.5" y="58.5">1K5_0.5W+</text>
<text x="47.6" y="56.8" transform="rotate(-90 47.6 56.8)">D4</text>
<text x="129.8" y="58.7">2K_1%</text>
<text x="211.8" y="56.8">22u</text>
<text x="227.5" y="57.1">120p</text>
<text x="252.2" y="56.4">R12</text>
<text x="261.6" y="55.4">C9</text>
<text x="261.8" y="59.2">100n</text>
<text x="43.8" y="60.6" transform="rotate(-90 43.8 60.6)">R6</text>
<text x="141.3" y="61.2">R14</text>
<text x="212.8" y="62.5">C6</text>
<text x="232.9" y="61">C5</text>
<text x="33" y="71.4">Print Fan</text>
<text x="67.5" y="68.8">P8</text>
<text x="48.4" y="73.9">P7</text>
<text x="151.1" y="74.5">TP-T</text>
<text x="159.1" y="75.2">TP1</text>
<text x="229.5" y="77.1">U2</text>
<text x="258.4" y="76.2">+3.3V</text>
<text x="30.7" y="80.3">Hotend Fan</text>
<text x="65.7" y="79">Input 1</text>
<text x="145.4" y="83.4">GND</text>
<text x="272.6" y="86.2">C1</text>
<text x="272.9" y="90">100n</text>
<text x="44.4" y="101.1" transform="rotate(-90 44.4 101.1)">D7</text>
<text x="44.4" y="108.1" transform="rotate(-90 44.4 108.1)">D9</text>
<text x="186.4" y="110.4" transform="rotate(-90 186.4 110.4)">150R</text>
<text x="191.5" y="108.2" transform="rotate(-90 191.5 108.2)">R2</text>
<text x="42" y="119.6">R8</text>
<text x="44.4" y="114.5" transform="rotate(-90 44.4 114.5)">D1</text>
<text x="185.8" y="114.5" transform="rotate(-90 185.8 114.5)">D3</text>
<text x="191.5" y="117.6" transform="rotate(-90 191.5 117.6)">Comms</text>
<text x="222.1" y="116.5">ATtiny44A-MMH-PAD</text>
<text x="27.1" y="122.2">140R_0.33W+</text>
<text x="186.4" y="122.3">GND</text>
<text x="27.1" y="129.8">604R_0.33W+</text>
<text x="42" y="129.8">R9</text>
<text x="58.4" y="130.7" transform="rotate(-90 58.4 130.7)">JP3</text>
<text x="204" y="128.1">+3.3V</text>
<text x="211.9" y="129.8">ferrite - 300R 300mA</text>
<text x="270.1" y="131.3">+3.3V</text>
<text x="52.6" y="138" transform="rotate(-90 52.6 138)">Jumper for 12V input</text>
<text x="194.9" y="137.1" transform="rotate(-90 194.9 137.1)">R10</text>
<text x="206.6" y="134.9">R4</text>
<text x="212.3" y="134.2">L1</text>
<text x="238.3" y="133.6">P6</text>
<text x="154.3" y="139" transform="rotate(-90 154.3 139)">JP1</text>
<text x="189.9" y="138.2" transform="rotate(-90 189.9 138.2)">220K</text>
<text x="206.6" y="142.5">R5</text>
<text x="206.7" y="139.9">5K1</text>
<text x="251.1" y="143.8">5K1</text>
<text x="257.3" y="141.2">R7</text>
<text x="148.5" y="146" transform="rotate(-90 148.5 146)">Jumpered for 2 Wire</text>
<text x="175.9" y="148.1" transform="rotate(-90 175.9 148.1)">TEMP</text>
<text x="206.7" y="147.6">1K0</text>
<text x="242.6" y="147.5" transform="rotate(-90 242.6 147.5)">INPUT2</text>
<text x="260.5" y="147.6">P2</text>
<text x="171.6" y="152.6">P5</text>
<text x="148.5" y="160.7" transform="rotate(-90 148.5 160.7)">Solder Jumper</text>
<text x="154.3" y="156.1" transform="rotate(-90 154.3 156.1)">JP2</text>
<text x="259" y="157.7">PROG</text>
</g>
<g font-size="1.8" fill="#0000c2">
<text x="47" y="49.3">Yellow</text>
<text x="177.5" y="114.4">Green</text>
</g>
<text font-size="1.8" fill="#008400" x="48.4" y="81.5">P9</text>
<g font-size="1.4" fill="#840000">
<text x="205.7" y="83.3">4</text>
<text x="205.7" y="80.8">5</text>
<text x="255.3" y="80.8">9</text>
<text x="205.7" y="88.4">2</text>
<text x="205.7" y="85.8">3</text>
<text x="205.3" y="93.5">20</text>
<text x="205.7" y="90.9">1</text>
<text x="205.3" y="98.5">15</text>
<text x="205.3" y="96">16</text>
<text x="254.9" y="96">17</text>
<text x="254.9" y="98.5">18</text>
<text x="254.9" y="101.1">19</text>
<text x="205.3" y="103.6">11</text>
<text x="205.3" y="106.2">12</text>
<text x="255.3" y="107.4">8</text>
<text x="205.3" y="111.2">13</text>
<text x="205.3" y="108.7">14</text>
<text x="254.9" y="111.2">21</text>
</g>
<g font-size="1.4" fill="#008484">
<text x="209" y="81.5">(PCINT0/AREF/ADC0)PA0</text>
<text x="249.7" y="81.5">VCC</text>
<text x="209" y="89.1">(PCINT3/T0/ADC3)PA3</text>
<text x="209" y="86.6">(PCINT2/AIN1/ADC2)PA2</text>
<text x="209" y="84.1">(PCINT1/AIN0/ADC1)PA1</text>
<text x="209" y="91.7">(PCINT4/USCK/SCL/T1/ADC4)PA4</text>
<text x="209" y="94.2">(PCINT5/DO/MISO/OC1B/ADC5)PA5</text>
<text x="209" y="99.3">(PCINT7/ICP/OC0B/ADC7)PA7</text>
<text x="209" y="96.8">(PCINT6/SDA/DI/MOSI/OC1A/ADC6)PA6</text>
<text x="251.1" y="96.8">nc</text>
<text x="251.1" y="99.3">nc</text>
<text x="251.1" y="101.8">nc</text>
<text x="209" y="104.4">(PCINT8/CLKI/XTAL1)PB0</text>
<text x="209" y="106.9">(PCINT9/XTAL2)PB1</text>
<text x="209" y="112">(PCINT11/dW/~{RESET})PB3</text>
<text x="209" y="109.5">(PCINT10/CKOUT/OC0A/INT0)PB2</text>
<text x="249.6" y="108.2">GND</text>
<text x="249.7" y="112">PAD</text>
</g>
<g font-size=".7" fill="#008484">
<text x="149.1" y="19.6">NT1</text>
<text x="149.6" y="20.7">NetTie-ADC0-R13</text>
<text x="172.6" y="42.5">NT2</text>
<text x="173.1" y="43.6">NetTie-Bottom-Amp</text>
<text x="172.6" y="49.5">NT3</text>
<text x="173" y="50.6">NetTie-Top-Amp</text>
<text x="148.4" y="75.5">NT4</text>
<text x="149.2" y="76.7">NetTie-R14-GND</text>
</g>
<text font-size=".6" x="133.3" y="46.5">TB-C6</text>
<g font-size=".3">
<text x="239.8" y="33.9">u3Vout</text>
<text x="194.9" y="46.6">u3vin+</text>
<text x="224.8" y="51.9">u3vin-</text>
<text x="188.3" y="102.4">commsled</text>
</g>
</svg>
